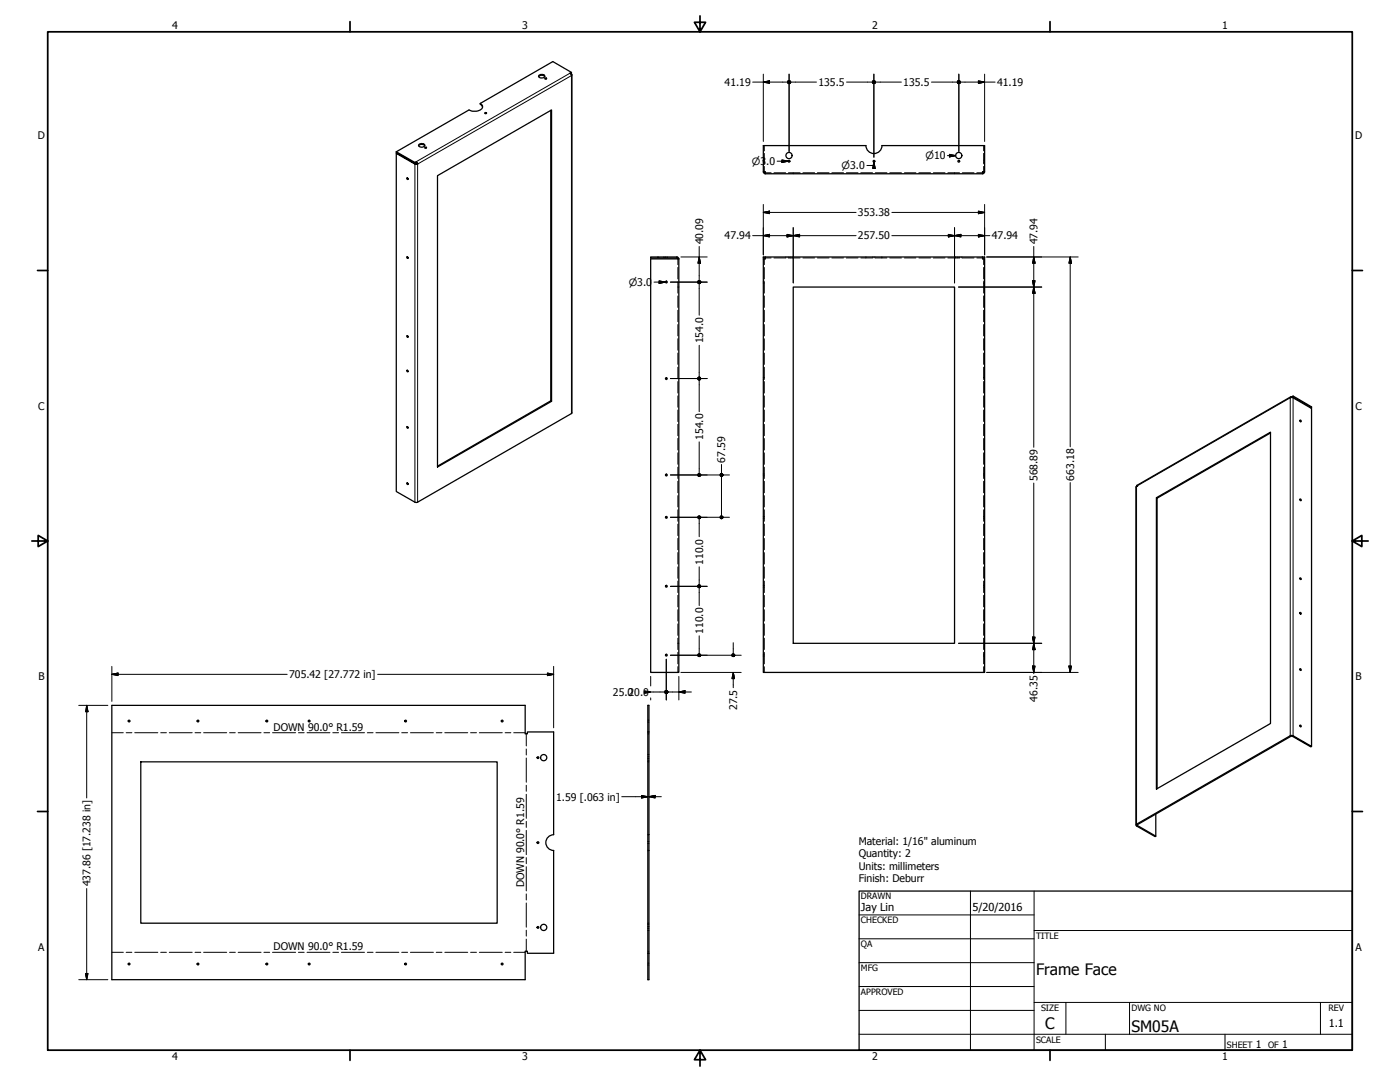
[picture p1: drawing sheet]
<svg xmlns="http://www.w3.org/2000/svg" width="559mm" height="432mm" viewBox="0 0 559 432" stroke-linecap="round" stroke-linejoin="round" font-family="sans-serif">
<!-- layer: Visible (ANSI) -->
<g fill="none" stroke="#000" stroke-width=".51">
<path d="M215 30.6a1.56 1.56 0 0 1 2.4 0M215.1 30.1a1.37 1.37 0 0 1 2.3 .6 1.48 1.48 0 0 1-2.4-.4zM217.6 31.5h.5M227.5 29.2l.6-.3-7.4-4.3-29 16.7M228.1 29.2l-.4 .2M167.1 58.2a1.63 1.63 0 0 1 2.4 0M167.4 57.5a1.27 1.27 0 0 1 2.1 .7 1.44 1.44 0 0 1-2.4-.3zM169.5 58.9l.5-.2 .2 .3-.5 .1zM169.7 59.1h.4M191.7 41.3l.9 1.4M191.7 41.3a1.46 1.46 0 0 1 .9 1.5 1.46 1.46 0 0 1-1.3 1.3 5.2 5.2 0 0 1-4.1-.2l-29 16.7M193.6 45.3h.5"/>
<path d="M219.8 44v116l-45.2 26.1M352 58.1h41v10.4h-.8v.8M352 58.1a3.2 3.2 0 0 1-3.1 3.2 3.2 3.2 0 0 1-3.3-3.2h-40.9v10.4h.7v.8M158.2 60.6v.3l7.4 4.3 .6-.4M158.2 60.6l7.4 4.2 .6-.3M158.2 61.2v135l7.4 4.2M162.6 71h-.1a.35 .35 0 0 0-.1 .4 .35 .35 0 0 0 .5 .2l-.3-.6 .3 .4M165.6 65.5h1.1M174.6 70.1l45.6-26.2v116.2l-45.6 26.3zM304.7 68.5l.2 .6 .6 .2M305.1 68.5l.4 .5M305.4 69.3h86.8"/>
<path d="M392.6 68.5l-.4 .5M393 68.5l-.2 .6-.6 .2M162.6 102.5l-.1-.1a.37 .37 0 0 0-.1 .5 .37 .37 0 0 0 .5 .2l-.3-.6 .3 .4M259.7 102.6h10.5v.3h-10.5zM259.7 103.3h11.3v165.1h-11.3zM270.2 102.6l.5 .2 .3 .5M270.2 102.9l.4 .4M305.4 102.6v.7h-.7v165.1h88.3v-165.1h-.8v-.7M305.4 102.9h-.7v-.3h88.3v.3h-.8M316.6 114.6h64.4v142.1h-64.4zM162.6 134l-.1-.1a.35 .35 0 0 0-.1 .5 .35 .35 0 0 0 .5 .1l-.3-.5 .3 .4M162.6 147.8h-.1a.35 .35 0 0 0-.1 .4 .35 .35 0 0 0 .5 .1l-.3-.5 .3 .4"/>
<path d="M219.8 160l.4 .1M515.6 158.4l.5-.3 7.4 4.3v.3M515.6 158.4h-.5l-.1 .4 .9-.2 7.6 4.4v134.9M515.6 158.4v.2M515.7 158.6l.4-.2 7.4 4.3M516.1 158.1v.3M162.6 170.2h-.1a.35 .35 0 0 0-.1 .5 .35 .35 0 0 0 .5 .1l-.3-.6 .3 .5M228.1 165l-61.4 35.4M507.1 172.8l-45.3 26v116M518.9 167.8l.2 .5-.2-.5h.4l-.2 .5M523.5 162.7l-.3 .1M162.6 192.7h-.1a.35 .35 0 0 0-.1 .5 .35 .35 0 0 0 .5 .1l-.3-.6 .3 .5"/>
<path d="M453.8 193.7l-.4 .7M461.6 198.6l45.5-26.1v116.2l-45.5 26.2zM461.6 198.6l.2 .2M518.9 199.3l.2 .5-.2-.6a.37 .37 0 0 1 .4 .2 .37 .37 0 0 1-.1 .4h-.1M518.9 230.8l.2 .5-.2-.6a.32 .32 0 0 1 .4 .1 .32 .32 0 0 1-.2 .5M518.9 244.6l.2 .4-.2-.5a.37 .37 0 0 1 .4 .1 .37 .37 0 0 1-.1 .5l-.1-.1M518.9 267.1l.2 .4-.2-.5a.37 .37 0 0 1 .4 .1 .37 .37 0 0 1-.1 .5l-.1-.1M44.6 281.5h165v11.4h.9v-.8h10.5v41a3.2 3.2 0 0 0-3.1 3.1 3.2 3.2 0 0 0 3.1 3.2v41h-10.5v-.8h-.9v11.4h-165zM258.6 292.1h.4M515 293.6l-61.5 35.5 .1 .5 7.5 4.3 .2-.2M515.3 293.8l-61.3 35.3M516.1 293.6l7.4 4.3-.3 .2-7.4-4.3"/>
<path d="M518.9 289.6l.2 .4-.2-.5 .4 .1-.2 .4M56.2 304h142.2v64.4h-142.2zM258.6 333.1v-51.6h.4v109.5h-.4v-51.6M259 333.1h-.4v6.3h.4M461.3 324.9v8.8l-7.3-4.3M258.6 380.4h.4"/>
<circle cx="217.7" cy="31.3" r=".33"/>
<circle cx="193.8" cy="45.1" r=".33"/>
<circle cx="314.9" cy="62.1" r="1.24"/>
<circle cx="314.9" cy="64.4" r=".35"/>
<circle cx="348.8" cy="64.4" r=".35"/>
<circle cx="382.7" cy="62.1" r="1.24"/>
<circle cx="382.7" cy="64.4" r=".35"/>
<circle cx="266" cy="112.6" r=".35"/>
<circle cx="266" cy="151.1" r=".35"/>
<circle cx="266" cy="189.6" r=".35"/>
<circle cx="266" cy="206.5" r=".35"/>
<circle cx="266" cy="234" r=".35"/>
<circle cx="266" cy="261.5" r=".35"/>
<circle cx="51.5" cy="287.8" r=".35"/>
<circle cx="79" cy="287.8" r=".35"/>
<circle cx="106.5" cy="287.8" r=".35"/>
<circle cx="123.4" cy="287.8" r=".35"/>
<circle cx="161.9" cy="287.8" r=".35"/>
<circle cx="200.4" cy="287.8" r=".35"/>
<circle cx="214.7" cy="302.4" r=".35"/>
<circle cx="217" cy="302.4" r="1.24"/>
<circle cx="214.7" cy="336.3" r=".35"/>
<circle cx="214.7" cy="370.1" r=".35"/>
<circle cx="217" cy="370.1" r="1.24"/>
<circle cx="51.5" cy="384.7" r=".35"/>
<circle cx="79" cy="384.7" r=".35"/>
<circle cx="106.5" cy="384.7" r=".35"/>
<circle cx="123.4" cy="384.7" r=".35"/>
<circle cx="161.9" cy="384.7" r=".35"/>
<circle cx="200.4" cy="384.7" r=".35"/>
</g>
<!-- layer: Hidden (ANSI) -->
<g fill="none" stroke="#000" stroke-width=".4">
<path d="M305.1 58.1v2.1M392.6 58.1v2.1M304.7 64.7h.1M304.7 63.9h.1M304.9 64.7h.2M304.9 63.9h.2M305.1 61.2v4.2M305.1 66.4v2.1M305.4 69h2.4M308.9 69h4.7M314.7 69h4.6M316.6 69v.1"/>
<path d="M316.6 69.2v.1M320.5 69h4.6M326.3 69h4.6M332 69h4.7M337.8 69h4.7M343.6 69h4.6M349.4 69h4.6M355.2 69h4.6M361 69h4.6M366.8 69h4.6M372.6 69h4.6M378.3 69h4.7"/>
<path d="M381 69v.1M381 69.2v.1M384.1 69h4.6M389.9 69h2.3M392.6 61.2v4.2M392.6 66.4v2.1M392.6 64.7h.1M392.6 63.9h.1M392.9 64.7h.1M392.9 63.9h.1M262.4 102.6v.1M262.4 102.8v.1"/>
<path d="M262.9 102.6v.1M262.9 102.8v.1M265 102.6v.1M265 102.8v.1M265.6 102.6v.1M265.6 102.8v.1M266.3 102.6v.1M266.3 102.8v.1M270.6 103.3v2.3M270.6 106.7v4.6M270.6 112.5v4.5M270.6 118.1v4.6"/>
<path d="M270.6 114.6h.1M270.8 114.6h.2M304.7 113h.1M304.7 112.2h.1M304.9 113h.2M304.9 112.2h.2M305.1 103.3v2.3M305.1 106.7v4.6M305.1 112.5v4.5M305.1 118.1v4.6M305.4 102.9h2.4M308.9 102.9h4.7"/>
<path d="M313.7 102.6v.1M313.7 102.8v.1M314.6 102.6v.1M314.6 102.8v.1M314.7 102.9h4.6M315.3 102.6v.1M315.3 102.8v.1M316.2 102.6v.1M316.2 102.8v.1M320.5 102.9h4.6M326.3 102.9h4.6M332 102.9h4.7"/>
<path d="M337.8 102.9h4.7M343.6 102.9h4.6M345.6 102.6v.1M345.6 102.8v.1M348.4 102.6v.1M348.4 102.8v.1M349.2 102.6v.1M349.2 102.8v.1M349.4 102.9h4.6M352 102.6v.1M352 102.8v.1M355.2 102.9h4.6"/>
<path d="M361 102.9h4.6M366.8 102.9h4.6M372.6 102.9h4.6M378.3 102.9h4.7M381.4 102.6v.1M381.4 102.8v.1M382.3 102.6v.1M382.3 102.8v.1M383.1 102.6v.1M383.1 102.8v.1M383.9 102.6v.1M383.9 102.8v.1"/>
<path d="M384.1 102.9h4.6M389.9 102.9h2.3M392.6 103.3v2.3M392.6 106.7v4.6M392.6 112.5v4.5M392.6 118.1v4.6M392.6 113h.1M392.6 112.2h.1M392.9 113h.1M392.9 112.2h.1M270.6 123.8v4.6M270.6 129.5v4.5"/>
<path d="M270.6 135.2v4.6M305.1 123.8v4.6M305.1 129.5v4.5M305.1 135.2v4.6M392.6 123.8v4.6M392.6 129.5v4.5M392.6 135.2v4.6M270.6 140.9v4.5M270.6 146.6v4.5M270.6 152.3v4.5M270.6 158v4.5M304.7 151.4h.1"/>
<path d="M304.7 150.7h.1M304.9 151.4h.2M304.9 150.7h.2M305.1 140.9v4.5M305.1 146.6v4.5M305.1 152.3v4.5M305.1 158v4.5M392.6 140.9v4.5M392.6 146.6v4.5M392.6 152.3v4.5M392.6 158v4.5M392.6 151.4h.1"/>
<path d="M392.6 150.7h.1M392.9 151.4h.1M392.9 150.7h.1M270.6 163.6v4.6M270.6 169.4v4.5M270.6 175v4.6M305.1 163.6v4.6M305.1 169.4v4.5M305.1 175v4.6M392.6 163.6v4.6M392.6 169.4v4.5M392.6 175v4.6"/>
<path d="M270.6 180.7v4.6M270.6 186.4v4.5M270.6 192.1v4.6M270.6 197.8v4.5M304.7 189.9h.1M304.7 189.2h.1M304.9 189.9h.2M304.9 189.2h.2M305.1 180.7v4.6M305.1 186.4v4.5M305.1 192.1v4.6M305.1 197.8v4.5"/>
<path d="M392.6 180.7v4.6M392.6 186.4v4.5M392.6 192.1v4.6M392.6 197.8v4.5M392.6 189.9h.1M392.6 189.2h.1M392.9 189.9h.1M392.9 189.2h.1M270.6 203.5v4.5M270.6 209.2v4.5M270.6 214.9v4.5M304.7 206.8h.1"/>
<path d="M304.7 206.1h.1M304.9 206.8h.2M304.9 206.1h.2M305.1 203.5v4.5M305.1 209.2v4.5M305.1 214.9v4.5M392.6 203.5v4.5M392.6 209.2v4.5M392.6 214.9v4.5M392.6 206.8h.1M392.6 206.1h.1M392.9 206.8h.1"/>
<path d="M392.9 206.1h.1M270.6 220.5v4.6M270.6 226.3v4.5M270.6 231.9v4.6M270.6 237.6v4.6M304.7 234.3h.1M304.7 233.6h.1M304.9 234.3h.2M304.9 233.6h.2M305.1 220.5v4.6M305.1 226.3v4.5M305.1 231.9v4.6"/>
<path d="M305.1 237.6v4.6M392.6 220.5v4.6M392.6 226.3v4.5M392.6 231.9v4.6M392.6 237.6v4.6M392.6 234.3h.1M392.6 233.6h.1M392.9 234.3h.1M392.9 233.6h.1M270.6 243.3v4.5M270.6 249v4.6M270.6 254.7v4.5"/>
<path d="M270.6 256.7h.1M270.8 256.7h.2M305.1 243.3v4.5M305.1 249v4.6M305.1 254.7v4.5M392.6 243.3v4.5M392.6 249v4.6M392.6 254.7v4.5M270.6 260.3v4.6M270.6 266.1v2.3M304.7 261.8h.1M304.7 261.1h.1"/>
<path d="M304.9 261.8h.2M304.9 261.1h.2M305.1 260.3v4.6M305.1 266.1v2.3M392.6 260.3v4.6M392.6 266.1v2.3M392.6 261.8h.1M392.6 261.1h.1M392.9 261.8h.1M392.9 261.1h.1M258.6 292.9h.2M258.6 288.2h.2"/>
<path d="M258.6 287.4h.2M258.9 292.9h.1M258.9 288.2h.1M258.9 287.4h.1M258.6 304h.2M258.6 301.1h.2M258.6 303.6h.2M258.6 302h.2M258.6 302.8h.2M258.9 304h.1M258.9 301.1h.1M258.9 303.6h.1"/>
<path d="M258.9 302h.1M258.9 302.8h.1M258.6 335.9h.2M258.6 336.6h.2M258.9 335.9h.1M258.9 336.6h.1M258.6 379.6h.2M258.6 368.4h.2M258.6 368.9h.2M258.6 371.3h.2M258.6 369.8h.2M258.6 370.5h.2"/>
<path d="M258.9 379.6h.1M258.9 368.4h.1M258.9 368.9h.1M258.9 371.3h.1M258.9 369.8h.1M258.9 370.5h.1M258.6 384.4h.2M258.6 385.1h.2M258.9 384.4h.1M258.9 385.1h.1"/>
</g>
<!-- layer: Visible Narrow (ANSI) -->
<path d="M227.5 29.2l-61.3 35.3M228.1 29.5l-.2 .1M165.9 65.3l-.3 .2v134.9M516.1 158.8v134.8l-.3 .2M228.1 165v-134.8l-61.4 35.3v134.9M515.3 293.8l-.3-.2v-134.8l-61.4 35.3v134.8l.4 .2-.4 .5" fill="none" stroke="#000" stroke-width=".4"/>
<path d="M227.5 29.2l.6 1 .2-.4-.5-.5M228.1 28.9v.3M228.3 29.8l-.2 135.2M165.6 64.8v.4M166.2 64.5l.5 1zM166.4 65.3h-.5l-7.4-4.2-.3 .1 7.4 4.3M515.2 158.4l-61.4 35.3M453.4 194.4v134.8M165.6 200.4h1.1M515 293.6h1.1M515.3 293.8h.5M454 329.1v.3" fill="none" stroke="#000" stroke-width=".51"/>
<!-- layer: Visible (ANSI) -->
<circle cx="453.6" cy="194.1" r=".25" fill="#000"/>
<!-- layer: Bend Centerline (ANSI) -->
<g fill="none" stroke="#000" stroke-width=".4">
<path d="M44.6 292.4h4.6M50.4 292.4h2.2M53.8 292.4h9.2M64.1 292.4h2.3M67.6 292.4h9.1M77.9 292.4h2.2M81.3 292.4h9.2M91.6 292.4h2.3M95.1 292.4h9.1M105.3 292.4h2.3M108.8 292.4h9.2M119.1 292.4h2.3"/>
<path d="M122.6 292.4h9.1M132.8 292.4h2.3M136.3 292.4h9.2M146.6 292.4h2.3M150.1 292.4h9.1M160.3 292.4h2.4M163.8 292.4h9.2M174.1 292.4h2.3M177.5 292.4h9.2M187.8 292.4h2.4M191.3 292.4h9.2M201.6 292.4h2.3"/>
<path d="M205 292.4h4.6M210.1 292.9v4.8M210.1 298.9v2.4M210.1 302.5v9.7M210.1 313.4v2.4M210.1 317v9.6M210.1 327.8v2.4M210.1 331.4v9.7M210.1 342.3v2.4M210.1 345.9v9.6M210.1 356.7v2.5M210.1 360.4v9.6"/>
<path d="M210.1 371.2v2.4M210.1 374.8v4.8M44.6 380h4.6M50.4 380h2.2M53.8 380h9.2M64.1 380h2.3M67.6 380h9.1M77.9 380h2.2M81.3 380h9.2M91.6 380h2.3M95.1 380h9.1M105.3 380h2.3"/>
<path d="M108.8 380h9.2M119.1 380h2.3M122.6 380h9.1M132.8 380h2.3M136.3 380h9.2M146.6 380h2.3M150.1 380h9.1M160.3 380h2.4M163.8 380h9.2M174.1 380h2.3M177.5 380h9.2M187.8 380h2.4"/>
<path d="M191.3 380h9.2M201.6 380h2.3M205 380h4.6"/>
</g>
<!-- layer: Border (ANSI) -->
<g fill="none" stroke="#000" stroke-width=".7">
<path d="M19 12.7h520.8v406.4h-520.8zM139.7 8.6v4.1M279.4 6.3v6.4l-2.2-3.8h4.4l-2.2 3.8M419.1 8.6v4.1M15 107.9h4M539.8 107.9h4M12.7 215.9h6.3l-3.8-2.2v4.4l3.8-2.2M539.8 215.9l3.8 2.2v-4.4l-3.8 2.2h6.3M15 323.8h4M539.8 323.8h4M139.7 419.1v4.1M279.4 419.1l2.2 3.8h-4.4l2.2-3.8v6.3"/>
<path d="M419.1 419.1v4.1"/>
</g>
<!-- layer: Title (ANSI) -->
<g fill="none" stroke="#000" stroke-width=".4">
<path d="M387.3 355.6v63.5M412.7 355.6v63.5M342.9 365.1h69.8M342.9 374.6h69.8M412.7 371.3h127.1M342.9 384.2h69.8M342.9 393.7h69.8M342.9 412.7h196.9M342.9 403.2h69.8M412.7 400h127.1M425.4 400v12.7M441.2 412.7v6.4"/>
<path d="M450.8 400v12.7M488.9 412.7v6.4M527 400v12.7"/>
</g>
<path d="M342.9 355.6h196.9v63.5h-196.9z" fill="none" stroke="#000" stroke-width=".51"/>
<!-- layer: Dimension (ANSI) -->
<g fill="none" stroke="#000" stroke-width=".4">
<path d="M300.4 32.8h13.9M304.7 32.8l2.4-.5v1zM304.7 29.6v26.9M315 29.6v30.9M315.6 32.8h10.3M337.9 32.8h10.3M348.8 29.6v33.1M349.4 32.8h10.4M371.8 32.8h10.3M382.7 29.6v30.9M383.3 32.8h13.9M390.5 32.3l2.5 .5-2.5 .5z"/>
<path d="M393 29.6v26.9M310.2 64.3h4.4M312.1 63.8l2.5 .5-2.5 .5zM348.8 64.7l.5 2.5h-1zM348.8 64.7v2.5v-1.2h-2.8M378.1 62.1h3.3M379 61.6l2.4 .5-2.4 .5zM279.1 98.4v13.6M300.4 94h41.3M304.7 84.8l2.4-.5v1zM304.7 94l2.4-.5v1.1zM304.7 84.8h37"/>
<path d="M304.7 81.6v20.1M314.1 93.5l2.5 .5-2.5 .6zM316.6 94l2.6-.5v1.1zM316.6 90.9v22M356 94h39.1M356 84.8h37M378.5 93.5l2.5 .5-2.5 .6zM381 94l2.5-.5v1.1zM381 90.9v22M390.5 84.3l2.5 .5-2.5 .5zM390.5 93.5l2.5 .5-2.5 .6zM393 81.6v20.1"/>
<path d="M412.6 98.4v80.1M261 112.6h4.6M263.1 112.1l2.5 .5-2.5 .5zM267.6 112.6h14.7M271.8 102.6h10.5M279.1 102.6l.5 2.4h-1zM279.1 113.2v12.6M382.6 114.6h33.2M393.8 102.6h36.5M412.1 112h1l-.5 2.6zM412.6 114.6l.5 2.4h-1zM412.6 102.6l.5 2.4h-1z"/>
<path d="M427.2 102.6l.5 2.4h-1zM427.2 102.6v75.7M279.1 137.8v12.6M267.6 151.1h14.7M279.1 151.7v12.6M279.1 176.3v12.7M267.6 189.5h23.5M288 185.4v4.1M288 190.2v15.7M412.6 192.8v76.1M427.2 192.6v75.8M267.6 206.4h23.5"/>
<path d="M279.1 207.1v7.1M267.6 234h14.7M279.1 226.2v7.2M279.1 234.6v7.1M279.1 253.7v7.2M292.7 256.5v4.4M382.6 256.7h33.2M412.1 254.3h1l-.5 2.4zM412.6 256.7l.5 2.6h-1zM44.6 269.1l2.5-.5v1zM44.6 269.1h70M44.6 265.9v14"/>
<path d="M150.7 269.1h70.3M218.5 268.6l2.5 .5-2.5 .5zM221 265.9v24.5M259.7 269.9v3.8M259.7 278.5v.8M259.8 276.2h5.6M265.9 263.1v16.2M266.6 276.2h9.4M267.6 261.5h28.2M271 276.2l2.4-.5v1zM271 269.9v9.4M271.8 268.4h24"/>
<path d="M292.7 268.4l.5 2.4h-1zM292.7 268.4v6M393.8 268.4h36.5M412.1 265.8h1l-.5 2.6zM426.7 265.8h1l-.5 2.6zM31.4 281.5h11.7M34.6 281.5l.5 2.5h-.9zM34.6 281.5v37M248.2 317.9h10.4M256.1 317.4l2.5 .5-2.5 .6zM259 317.9l2.5-.5v1.1zM259 317.9h5"/>
<path d="M34.6 354.6v36.4M31.4 391h11.7M34.2 388.5h.9l-.5 2.5z"/>
</g>
<g fill="#000" stroke="#000" stroke-width=".4">
<path d="M304.7 32.8l2.4-.5zM304.7 32.8l2.4-.5v1zM315 32.1l.6 .7zM314.5 32.3l.5-.2 .6 .7zM314.5 32.3l1.1 .5h-1.3zM314.3 32.8h1.3l-1.1 .4zM314.5 33.2l1.1-.4-.6 .6zM315.6 32.8l-.6 .6zM315.6 32.8l-.2 .4zM348.8 32.1l.6 .7zM348.4 32.3l.4-.2 .6 .7zM348.4 32.3l1 .5h-1.2z"/>
<path d="M348.2 32.8h1.2l-1 .4zM348.4 33.2l1-.4-.6 .6zM349.4 32.8l-.6 .6zM349.4 32.8l-.2 .4zM382.7 32.1l.6 .7zM382.3 32.3l.4-.2 .6 .7zM382.3 32.3l1 .5h-1.2zM382.1 32.8h1.2l-1 .4zM382.3 33.2l1-.4-.6 .6zM383.3 32.8l-.6 .6zM383.3 32.8l-.1 .4zM390.5 33.3l2.5-.5z"/>
<path d="M390.5 32.3l2.5 .5-2.5 .5zM312.1 64.8l2.5-.5zM312.1 63.8l2.5 .5-2.5 .5zM348.8 64.7l.5 2.5zM348.8 64.7l.5 2.5h-1zM379 62.6l2.4-.5zM379 61.6l2.4 .5-2.4 .5zM304.7 84.8l2.4-.5zM304.7 84.8l2.4-.5v1zM304.7 94l2.4-.5zM304.7 94l2.4-.5v1.1zM314.1 94.6l2.5-.6z"/>
<path d="M314.1 93.5l2.5 .5-2.5 .6zM316.6 94l2.6-.5zM316.6 94l2.6-.5v1.1zM378.5 94.6l2.5-.6zM378.5 93.5l2.5 .5-2.5 .6zM381 94l2.5-.5zM381 94l2.5-.5v1.1zM390.5 85.3l2.5-.5zM390.5 84.3l2.5 .5-2.5 .5zM390.5 94.6l2.5-.6zM390.5 93.5l2.5 .5-2.5 .6zM263.1 113.1l2.5-.5z"/>
<path d="M263.1 112.1l2.5 .5-2.5 .5zM279.1 102.6l.5 2.4zM279.1 102.6l.5 2.4h-1zM279.1 112l.6 .6zM278.6 112.1l.5-.1 .6 .6zM278.6 112.1l1.1 .5h-1.3zM278.4 112.6h1.3l-1.1 .4zM278.6 113l1.1-.4-.6 .6zM279.1 113.2l.6-.6zM279.7 112.6l-.2 .4zM412.1 112l.5 2.6zM412.1 112h1l-.5 2.6z"/>
<path d="M412.6 114.6l.5 2.4zM412.6 114.6l.5 2.4h-1zM412.6 102.6l.5 2.4zM412.6 102.6l.5 2.4h-1zM427.2 102.6l.5 2.4zM427.2 102.6l.5 2.4h-1zM279.1 150.4l.6 .7zM278.6 150.6l.5-.2 .6 .7zM278.6 150.6l1.1 .5h-1.3zM278.4 151.1h1.3l-1.1 .4zM278.6 151.5l1.1-.4-.6 .6zM279.1 151.7l.6-.6z"/>
<path d="M279.7 151.1l-.2 .4zM279.1 189l.4 .1 .2 .4zM278.6 189.1l.5-.1 .6 .5zM278.6 189.1l1.1 .4h-1.3zM278.4 189.5h1.3l-1.1 .5zM278.6 190l1.1-.5-.6 .7zM279.1 190.2l.6-.7zM279.7 189.5l-.2 .5zM288 189l.4 .1 .2 .4zM287.5 189.1l.5-.1 .6 .5zM287.5 189.1l1.1 .4h-1.3zM287.3 189.5h1.3l-1.1 .5z"/>
<path d="M287.5 190l1.1-.5-.6 .7zM288 190.2l.6-.7zM288.6 189.5l-.2 .5zM279.1 205.9l.4 .1 .2 .4zM278.6 206l.5-.1 .6 .5zM278.6 206l1.1 .4h-1.3zM278.4 206.4h1.3l-1.1 .5zM278.6 206.9l1.1-.5-.6 .7zM279.1 207.1l.6-.7zM279.7 206.4l-.2 .5zM288 205.9l.4 .1 .2 .4zM287.5 206l.5-.1 .6 .5z"/>
<path d="M287.5 206l1.1 .4h-1.3zM287.3 206.4h1.3l-1.1 .5zM287.5 206.9l1.1-.5-.6 .7zM288 207.1l.6-.7zM288.6 206.4l-.2 .5zM279.1 233.4l.6 .6zM278.6 233.6l.5-.2 .6 .6zM278.6 233.6l1.1 .4h-1.3zM278.4 234h1.3l-1.1 .4zM278.6 234.4l1.1-.4-.6 .6zM279.1 234.6l.6-.6zM279.7 234l-.2 .4z"/>
<path d="M412.1 254.3l.5 2.4zM412.1 254.3h1l-.5 2.4zM412.6 256.7l.5 2.6zM412.6 256.7l.5 2.6h-1zM44.6 269.1l2.5-.5zM44.6 269.1l2.5-.5v1zM218.5 269.6l2.5-.5zM218.5 268.6l2.5 .5-2.5 .5zM257.2 276.7l2.5-.5zM257.2 275.7l2.5 .5-2.5 .5zM265.9 275.5l.7 .7zM265.5 275.7l.4-.2 .7 .7z"/>
<path d="M265.5 275.7l1.1 .5h-1.2zM265.4 276.2h1.2l-1.1 .4zM265.5 276.6l1.1-.4-.7 .6zM265.9 276.8l.7-.6zM266.6 276.2l-.2 .4zM271 276.2l2.4-.5zM271 276.2l2.4-.5v1zM279.1 260.9l.6 .6zM278.6 261l.5-.1 .6 .6zM278.6 261l1.1 .5h-1.3zM278.4 261.5h1.3l-1.1 .4zM278.6 261.9l1.1-.4-.6 .6z"/>
<path d="M279.1 262.1l.6-.6-.2 .4zM279.7 261.5l-.2 .4zM292.7 268.4l.5 2.4zM292.7 268.4l.5 2.4h-1zM292.7 260.9l.6 .6zM292.2 261l.5-.1 .6 .6zM292.2 261l1.1 .5h-1.3zM292 261.5h1.3l-1.1 .4zM292.2 261.9l1.1-.4-.6 .6zM292.7 262.1l.6-.6-.2 .4zM293.3 261.5l-.2 .4zM412.1 265.8l.5 2.6z"/>
<path d="M412.1 265.8h1l-.5 2.6zM426.7 265.8l.5 2.6zM426.7 265.8h1l-.5 2.6zM34.6 281.5l.5 2.5zM34.6 281.5l.5 2.5h-.9zM256.1 318.5l2.5-.6zM256.1 317.4l2.5 .5-2.5 .6zM259 317.9l2.5-.5zM259 317.9l2.5-.5v1.1zM34.2 388.5l.4 2.5zM34.2 388.5h.9l-.5 2.5z"/>
</g>
<g font-size="6.3">
<text x="413.5" y="389">Frame Face</text>
<text x="417.2" y="410.6">C</text>
<text x="451.6" y="411.9">SM05A</text>
</g>
<g font-size="4.4">
<text x="343.7" y="363.5">Jay Lin</text>
<text x="388.1" y="363.7">5/20/2016</text>
<text x="530.4" y="409.9">1.1</text>
</g>
<g font-size="4.2">
<text x="68.7" y="11.7">4</text>
<text x="208.4" y="11.7">3</text>
<text x="348.1" y="11.7">2</text>
<text x="487.8" y="11.7">1</text>
<text x="289.2" y="34.3">41.19</text>
<text x="326.7" y="34.3">135.5</text>
<text x="360.6" y="34.3">135.5</text>
<text x="398" y="34.3">41.19</text>
<text x="15.1" y="55.5">D</text>
<text x="540.9" y="55.5">D</text>
<text x="305.8" y="65.8">.0</text>
<text x="342.5" y="86.3">353.38</text>
<text x="289.2" y="95.6">47.94</text>
<text x="342.5" y="95.6">257.50</text>
<text x="395.9" y="95.6">47.94</text>
<text x="280.6" y="97.5" transform="rotate(-90 280.6 97.5)">40.09</text>
<text x="414.1" y="97.5" transform="rotate(-90 414.1 97.5)">47.94</text>
<text x="280.6" y="137" transform="rotate(-90 280.6 137)">154.0</text>
<text x="15.2" y="163.4">C</text>
<text x="541" y="163.4">C</text>
<text x="280.6" y="175.5" transform="rotate(-90 280.6 175.5)">154.0</text>
<text x="289.5" y="184.6" transform="rotate(-90 289.5 184.6)">67.59</text>
<text x="428.7" y="191.8" transform="rotate(-90 428.7 191.8)">663.18</text>
<text x="414.1" y="192" transform="rotate(-90 414.1 192)">568.89</text>
<text x="280.6" y="225.4" transform="rotate(-90 280.6 225.4)">110.0</text>
<text x="280.6" y="252.9" transform="rotate(-90 280.6 252.9)">110.0</text>
<text x="15.3" y="271.4">B</text>
<text x="115.4" y="270.6">705.42 [27.772 in]</text>
<text x="541.1" y="271.4">B</text>
<text x="244.7" y="277.7">25.0</text>
<text x="250.9" y="277.7">20.0</text>
<text x="414.1" y="280" transform="rotate(-90 414.1 280)">46.35</text>
<text x="294.2" y="283.4" transform="rotate(-90 294.2 283.4)">27.5</text>
<text x="109.2" y="291.5">DOWN 90.0° R1.59</text>
<text x="222" y="319.5">1.59 [.063 in]</text>
<text x="342.8" y="337.1">Material: 1/16&quot; aluminum</text>
<text x="342.8" y="342.1">Quantity: 2</text>
<text x="342.8" y="347.1">Units: millimeters</text>
<text x="36.1" y="353.8" transform="rotate(-90 36.1 353.8)">437.86 [17.238 in]</text>
<text x="342.8" y="352.1">Finish: Deburr</text>
<text x="209.2" y="354.1" transform="rotate(-90 209.2 354.1)">DOWN 90.0° R1.59</text>
<text x="15.2" y="379.3">A</text>
<text x="109.2" y="379.2">DOWN 90.0° R1.59</text>
<text x="541" y="379.3">A</text>
<text x="501.3" y="418.3">1</text>
<text x="511.8" y="418.3">1</text>
<text x="68.7" y="423.2">4</text>
<text x="208.4" y="423.2">3</text>
<text x="348.1" y="423.2">2</text>
<text x="487.8" y="423.2">1</text>
</g>
<g font-size="4">
<text x="300.1" y="65.8">⌀3</text>
<text x="369.4" y="63.6">⌀10</text>
<text x="335.9" y="67.5">⌀3.0</text>
<text x="251" y="114">⌀3.0</text>
</g>
<g font-size="3.5">
<text x="343.7" y="358.9">DRAWN</text>
<text x="343.7" y="368.5">CHECKED</text>
<text x="413.5" y="374.6">TITLE</text>
<text x="343.7" y="378">QA</text>
<text x="343.7" y="387.5">MFG</text>
<text x="343.7" y="397.1">APPROVED</text>
<text x="415.5" y="403.4">SIZE</text>
<text x="451.6" y="403.4">DWG NO</text>
<text x="530.3" y="403.4">REV</text>
<text x="413.5" y="416.1">SCALE</text>
<text x="489.7" y="418.3">SHEET</text>
<text x="506.2" y="418.3">OF</text>
</g>
</svg>
